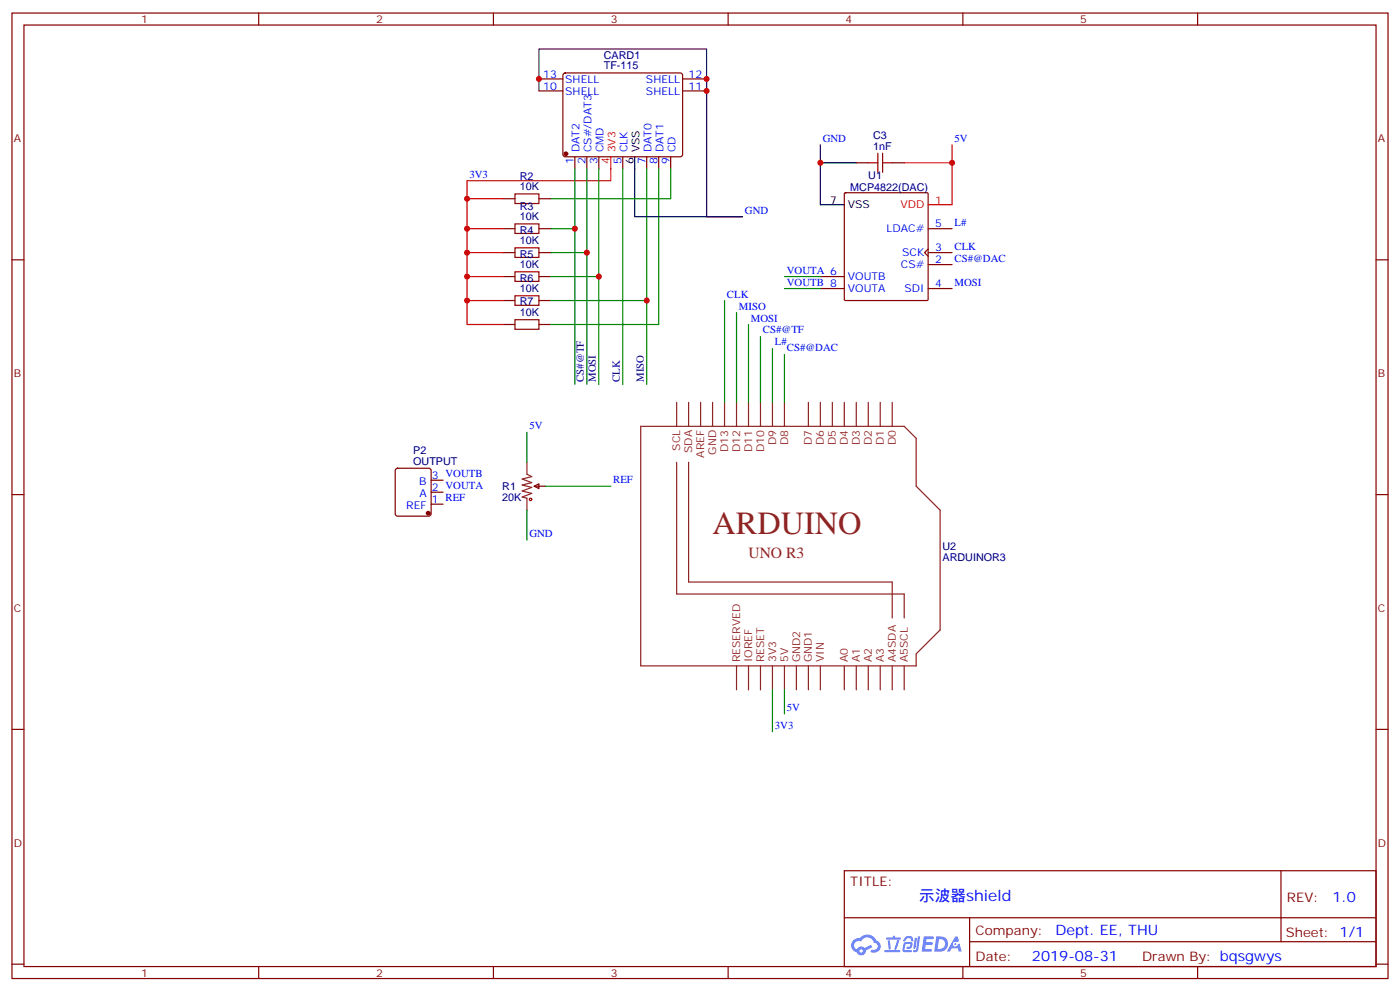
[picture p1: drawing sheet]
<svg xmlns="http://www.w3.org/2000/svg" width="412mm" height="292mm" viewBox="0 0 412 292" stroke-linecap="round" stroke-linejoin="round" font-family="sans-serif">
<g fill="none" stroke="#870000" stroke-width=".35">
<path d="M3.5 3.8h405.4v284.4h-405.4zM7.1 7.4h398.2v277.3h-398.2zM76.2 3.8v3.6M145.3 3.8v3.6M214.5 3.8v3.6M283.6 3.8v3.6M352.8 3.8v3.6M3.5 76.5h3.6M405.3 76.5h3.6M3.5 145.7h3.6M405.3 145.7h3.6M3.5 214.8h3.6"/>
<path d="M405.3 214.8h3.6M248.7 256.4h156.6v28.3h-156.6zM377.3 256.5v20.8M248.7 270.3h156.5M285.6 277.3h119.6M285.6 270.3v14.1M3.5 284h3.6M76.2 284.7v3.5M145.3 284.7v3.5M214.5 284.7v3.5M283.6 284.7v3.5M352.8 284.7v3.5"/>
<path d="M405.3 284h3.6"/>
</g>
<g fill="#5487ff">
<path d="M272.1 275.8h2.6l.3 .2-.1 .5-2 .1-.1 .9h1.6l.4 .4-.4 .4h-1.7l-.2 1.2h1.8l.3 .4-.2 .3-2.9 .1z"/>
<path d="M281.4 275.8h.7l.4 1.3-.7 .4a.74 .74 0 0 0-1.1 .3 .74 .74 0 0 0 .5 1 .74 .74 0 0 0 .9-.7l.5-.2 .7 2.3h-.9l-.2-.9h-1.9l-.5 .9h-.9z"/>
<path d="M269.5 276.2h.6l-.4 2.9a.31 .31 0 0 1-.3 .3 .31 .31 0 0 1-.3-.3z"/>
<path d="M270.4 275.7h.6l-.5 4a.89 .89 0 0 1-.7 .7 .89 .89 0 0 1-.9-.3l1-.5z"/>
<path d="M266.8 275.9l.6-.2 1.2 .1 .5 1.3-.6 .1-.4-.9-1 .1a.95 .95 0 0 1-1 .8l-.1-.2z"/>
<path d="M266.4 277.6l1.8-.2a1.04 1.04 0 0 1 .6 1.1 1.04 1.04 0 0 1-.8 .9h-.7a.29 .29 0 0 1-.3-.3 .29 .29 0 0 1 .3-.3h.7l.2-.8-1.4 .1-.4 1.7h1.9a.29 .29 0 0 1 .3 .4 .29 .29 0 0 1-.3 .2h-2l-.4-.3 .2-2.1z"/>
<path d="M260.5 279.8h4.4a.3 .3 0 0 1 .3 .3 .3 .3 0 0 1-.3 .3h-4.3z"/>
<path d="M264.3 276.9h.6l-.5 1.7a1.02 1.02 0 0 1-.7 1.1l-.2-.3z"/>
<path d="M261.5 277h.6l.3 2.3-.3 .3-.3-.2z"/>
<path d="M261.1 276.1h1.9l.2-.5h.5l-.1 .5h1.5a.29 .29 0 0 1 .3 .3 .29 .29 0 0 1-.3 .3h-3.9z"/>
<path d="M275.8 275.8l-.6 4.5h1.4a2.27 2.27 0 0 0 2.7-2.3 2.27 2.27 0 0 0-2.7-2.2zM276.6 276.6a1.5 1.5 0 0 1 1.8 1.5 1.5 1.5 0 0 1-1.9 1.4h-.3z"/>
<path d="M251.4 276.9a2.09 2.09 0 0 0 1 3.6 1.37 1.37 0 0 0 1.5 .8 1.37 1.37 0 0 0 1.1-1.4l2-.9-.5-.7-1.8 .9a1.4 1.4 0 0 0-2.3 .4 1.32 1.32 0 0 1-.6-1.8 1.32 1.32 0 0 1 1.9-.5 2.02 2.02 0 0 1 2-1.2 2.02 2.02 0 0 1 1.8 1.6 1.09 1.09 0 0 1 1.1 1.3 1.09 1.09 0 0 1-1.6 .7 .41 .41 0 0 0-.5 .4 .41 .41 0 0 0 .4 .4 1.89 1.89 0 0 0 2.4-1.1 1.89 1.89 0 0 0-1.2-2.4 2.98 2.98 0 0 0-5-.7l-1 .2zM253.2 280.1a.52 .52 0 0 1 1 0 .52 .52 0 0 1-1 0z"/>
<circle cx="281.4" cy="278" r=".28"/>
</g>
<g fill="none" stroke="#8c2424" stroke-width=".35">
<path d="M199.3 118.5v7.1M202.8 118.5v7.1M206.4 118.5v7.1M209.9 118.5v7.1M213.4 118.5v7.1M217 118.5v7.1M220.5 118.5v7.1M224 118.5v7.1M227.5 118.5v7.1M231.1 118.5v7.1M238.1 118.5v7.1M241.7 118.5v7.1"/>
<path d="M245.2 118.5v7.1M248.7 118.5v7.1M252.2 118.5v7.1M255.8 118.5v7.1M259.3 118.5v7.1M262.8 118.5v7.1M155.2 136.1v3.6l1.4 .7-2.8 .7 2.8 1-2.8 .7 2.8 .7-2.8 1.1 2.8 .7-2.8 1.1 1.4 .3v3.5M188.7 125.6h77.6l3.6 3.5v14.1l7 7v35.3l-7 7.1v3.5h-81.2zM199.3 136.1v38.8h67v7.1M202.8 136.1v35.3h60v10.6M217 196.1v7.1M220.5 196.1v7.1"/>
<path d="M224 196.1v7.1M227.5 196.1v7.1M231.1 196.1v7.1M234.6 196.1v7.1M238.1 196.1v7.1M241.7 196.1v7.1M248.7 196.1v7.1M252.2 196.1v7.1M255.8 196.1v7.1M259.3 196.1v7.1M262.8 196.1v7.1M266.3 196.1v7.1"/>
</g>
<g fill="none" stroke="#870000" stroke-width=".35">
<path d="M158.7 26.8h7.1M158.7 23.2h7.1M166 21.7l.5-.2h33.9l.5 .2 .2 .5-.1 23.5-.6 .5-34.2-.1-.4-.6v-23.3zM201.1 26.8h7M201.1 23.2h7M148.2 58.5h3.5M158.7 58.5h3.6M169.3 46.2v3.5M172.9 46.2v3.5M176.4 46.2v3.5M183.4 46.2v3.5M190.5 46.2v3.5"/>
<path d="M194 46.2v3.5M197.6 46.2v3.5M248.8 56.9l.3-.1h23.9l.4 .1v31.3l-.2 .3h-24.1l-.3-.2zM252.2 47.9h3.6M262.8 47.9h3.5M148.2 74.4h3.5M148.2 67.3h3.5M158.7 74.4h3.6M158.7 67.3h3.6M273.4 73.3l-1.1 1.1 1.1 1.1M273.4 77.9h7.1M273.4 74.4h7.1"/>
<path d="M273.4 67.3h7.1M148.2 81.5h3.5M148.2 88.5h3.5M148.2 95.6h3.5M158.7 81.5h3.6M158.7 88.5h3.6M158.7 95.6h3.6M241.7 85h7M241.7 81.5h7M273.4 85h7.1M116.7 138.1l.4-.2h9.2l.5 .2 .2 .5v12.7l-.2 .5-.5 .2h-9.2l-.5-.2-.2-.5v-12.7zM127 148.5h3.5"/>
<path d="M127 145h3.5M127 141.4h3.5M157.3 143.2l1.4-.7v1.4zM157.3 143.2h3.2"/>
</g>
<g fill="#870000" stroke="#870000" stroke-width=".35">
<circle cx="166.7" cy="45.3" r=".53"/>
<circle cx="126.1" cy="151.1" r=".53"/>
</g>
<path d="M137.6 58.5h10.6M179.9 46.2v7h-42.3v42.4h10.6M266.3 47.9h14.2M280.5 42.7v17.6h-7.1M137.6 67.3h10.6M137.6 74.4h10.6M137.6 81.5h10.6M137.6 88.5h10.6" fill="none" stroke="#f00" stroke-width=".35"/>
<path d="M208.1 23.2v40.6h10.6h-31.7v-17.6M241.7 42.7v17.6h7M241.7 47.9h10.5" fill="none" stroke="#000" stroke-width=".35"/>
<g fill="none" stroke="#a10000" stroke-width=".35">
<path d="M151.7 57.1h7v2.8h-7zM255.8 47.9h2.8M258.6 45.1v5.7M260 45.1v5.7M260 47.9h2.8M151.7 65.9h7v2.9h-7zM151.7 73h7v2.8h-7zM151.7 80h7v2.9h-7zM151.7 87.1h7v2.8h-7zM151.7 94.2h7v2.8h-7z"/>
<circle cx="156.3" cy="147.1" r=".35"/>
</g>
<g fill="none" stroke="#008700" stroke-width=".35">
<path d="M169.3 49.7v63.5M172.9 49.7v63.5M176.4 49.7v63.5M183.4 49.7v63.5M190.5 49.7v63.5M194 49.7v45.9h-31.7M197.6 49.7v8.8h-35.3M162.3 74.4h10.6M162.3 67.3h7M162.3 88.5h28.2M162.3 81.5h14.1M213.4 88.5v30"/>
<path d="M217 92v26.5M220.5 95.6v22.9M224 99.1v19.4M231.1 81.5h10.6M231.1 85h10.6M227.5 102.6v15.9M231.1 104.4v14.1M155.2 127.3v8.8M155.2 150.2v8.9M160.5 143.2h19.4M227.5 203.2v12.3M231.1 203.2v7"/>
</g>
<path d="M208.1 23.2v-8.8h-49.4v12.4" fill="none" stroke="#333" stroke-width=".35"/>
<g fill="#c00">
<circle cx="241.7" cy="47.9" r=".88"/>
<circle cx="280.5" cy="47.9" r=".88"/>
<circle cx="169.3" cy="67.3" r=".88"/>
<circle cx="172.9" cy="74.4" r=".88"/>
<circle cx="176.4" cy="81.5" r=".88"/>
<circle cx="190.5" cy="88.5" r=".88"/>
<circle cx="137.6" cy="88.5" r=".88"/>
<circle cx="137.6" cy="81.5" r=".88"/>
<circle cx="137.6" cy="74.4" r=".88"/>
<circle cx="137.6" cy="67.3" r=".88"/>
<circle cx="158.8" cy="23.2" r=".88"/>
<circle cx="208.1" cy="23.2" r=".88"/>
<circle cx="208.1" cy="26.8" r=".88"/>
<circle cx="137.6" cy="58.5" r=".88"/>
</g>
<text font-size="9.5" fill="#8d2323" x="209.9" y="157.3">ARDUINO</text>
<text font-size="4.6" fill="#8d2323" x="220.5" y="164.4">UNO R3</text>
<text font-size="4.6" fill="#00f" x="270.8" y="265.5">示波器shield</text>
<g font-size="4.2" fill="#00f">
<text x="392.5" y="265.7">1.0</text>
<text x="310.9" y="275.3">Dept. EE, THU</text>
<text x="304" y="283.1">2019-08-31</text>
</g>
<g font-size="3.9" fill="#800">
<text x="250.5" y="261">TITLE:</text>
<text x="379.1" y="265.7">REV:</text>
<text x="287.4" y="275.2">Company:</text>
<text x="378.7" y="275.8">Sheet: 1/1</text>
<text x="287.4" y="282.9">Date:</text>
<text x="336.4" y="283">Drawn By: bqsgwys</text>
</g>
<g font-size="3.2" fill="#800">
<text x="41.6" y="6.8">1</text>
<text x="110.8" y="6.8">2</text>
<text x="179.9" y="6.8">3</text>
<text x="249.1" y="6.8">4</text>
<text x="318.2" y="6.8">5</text>
<text x="4.1" y="41.9">A</text>
<text x="405.9" y="41.9">A</text>
<text x="4.1" y="111.1">B</text>
<text x="405.9" y="111.1">B</text>
<text x="4.1" y="180.2">C</text>
<text x="405.9" y="180.2">C</text>
<text x="4.1" y="249.4">D</text>
<text x="405.9" y="249.4">D</text>
<text x="41.6" y="287.7">1</text>
<text x="110.8" y="287.7">2</text>
<text x="179.9" y="287.7">3</text>
<text x="249.1" y="287.7">4</text>
<text x="318.2" y="287.7">5</text>
</g>
<g font-size="3.2" fill="#000080">
<text x="177.9" y="17.3">CARD1</text>
<text x="177.9" y="20.4">TF-115</text>
<text x="257.2" y="40.9">C3</text>
<text x="257.2" y="44.1">1nF</text>
<text x="153.1" y="52.9">R2</text>
<text x="255.8" y="52.7">U1</text>
<text x="153.1" y="56.1">10K</text>
<text x="250.5" y="56.2">MCP4822(DAC)</text>
<text x="153.1" y="64.9">10K</text>
<text x="153.1" y="61.7">R3</text>
<text x="153.1" y="71.9">10K</text>
<text x="153.1" y="68.8">R4</text>
<text x="153.1" y="75.9">R5</text>
<text x="153.1" y="79">10K</text>
<text x="153.1" y="82.9">R6</text>
<text x="153.1" y="86">10K</text>
<text x="153.1" y="90">R7</text>
<text x="153.1" y="93.1">10K</text>
<text x="172" y="112.5" transform="rotate(-90 172 112.5)">CS#@TF</text>
<text x="175.5" y="112.5" transform="rotate(-90 175.5 112.5)">MOSI</text>
<text x="182.6" y="112.5" transform="rotate(-90 182.6 112.5)">CLK</text>
<text x="189.6" y="112.5" transform="rotate(-90 189.6 112.5)">MISO</text>
<text x="121.7" y="136.8">OUTPUT</text>
<text x="121.7" y="133.7">P2</text>
<text x="148" y="147.5">20K</text>
<text x="148" y="144.3">R1</text>
<text x="277.6" y="162">U2</text>
<text x="277.6" y="165.2">ARDUINOR3</text>
</g>
<g font-size="3.2" fill="#00f">
<text x="160" y="22.9">13</text>
<text x="202.8" y="22.9">12</text>
<text x="160" y="26.4">10</text>
<text x="166.5" y="27.8">SHELL</text>
<text x="166.5" y="24.3">SHELL</text>
<text x="190.3" y="27.8">SHELL</text>
<text x="190.3" y="24.3">SHELL</text>
<text x="202.8" y="26.4">11</text>
<text x="242.4" y="41.8">GND</text>
<text x="281.2" y="41.8">5V</text>
<text x="170.7" y="44.9" transform="rotate(-90 170.7 44.9)">DAT2</text>
<text x="174.3" y="44.9" transform="rotate(-90 174.3 44.9)">CS#/DAT3</text>
<text x="177.8" y="44.9" transform="rotate(-90 177.8 44.9)">CMD</text>
<text x="184.9" y="44.9" transform="rotate(-90 184.9 44.9)">CLK</text>
<text x="191.9" y="44.9" transform="rotate(-90 191.9 44.9)">DAT0</text>
<text x="195.4" y="44.9" transform="rotate(-90 195.4 44.9)">DAT1</text>
<text x="199" y="44.9" transform="rotate(-90 199 44.9)">CD</text>
<text x="138.3" y="52.4">3V3</text>
<text x="169" y="48.4" transform="rotate(-90 169 48.4)">1</text>
<text x="172.5" y="48.4" transform="rotate(-90 172.5 48.4)">2</text>
<text x="176" y="48.4" transform="rotate(-90 176 48.4)">3</text>
<text x="183.1" y="48.4" transform="rotate(-90 183.1 48.4)">5</text>
<text x="190.1" y="48.4" transform="rotate(-90 190.1 48.4)">7</text>
<text x="193.7" y="48.4" transform="rotate(-90 193.7 48.4)">8</text>
<text x="197.2" y="48.4" transform="rotate(-90 197.2 48.4)">9</text>
<text x="219.4" y="62.9">GND</text>
<text x="261.2" y="68.4">LDAC#</text>
<text x="275.5" y="67">5</text>
<text x="281.2" y="66.5">L#</text>
<text x="265.8" y="75.5">SCK</text>
<text x="275.5" y="77.6">2</text>
<text x="275.5" y="74">3</text>
<text x="281.2" y="73.5">CLK</text>
<text x="281.2" y="77">CS#@DAC</text>
<text x="231.8" y="80.6">VOUTA 6</text>
<text x="249.8" y="82.5">VOUTB</text>
<text x="265.4" y="79">CS#</text>
<text x="214.1" y="87.6">CLK</text>
<text x="231.8" y="84.1">VOUTB 8</text>
<text x="249.8" y="86">VOUTA</text>
<text x="266.4" y="86">SDI</text>
<text x="275.5" y="84.6">4</text>
<text x="281.2" y="84.1">MOSI</text>
<text x="217.7" y="91.2">MISO</text>
<text x="221.2" y="94.7">MOSI</text>
<text x="224.7" y="98.2">CS#@TF</text>
<text x="228.2" y="101.7">L#</text>
<text x="231.8" y="103.5">CS#@DAC</text>
<text x="155.9" y="126.4">5V</text>
<text x="123.5" y="142.8">B</text>
<text x="127.2" y="141.1">3 VOUTB</text>
<text x="180.6" y="142.3">REF</text>
<text x="119.7" y="149.9">REF</text>
<text x="123.5" y="146.4">A</text>
<text x="127.2" y="148.1">1 REF</text>
<text x="127.2" y="144.6">2 VOUTA</text>
<text x="155.9" y="158.2">GND</text>
<text x="231.8" y="209.3">5V</text>
<text x="228.2" y="214.6">3V3</text>
</g>
<g font-size="3.2" fill="#f00">
<text x="181.3" y="44.9" transform="rotate(-90 181.3 44.9)">3V3</text>
<text x="179.6" y="48.4" transform="rotate(-90 179.6 48.4)">4</text>
<text x="275.5" y="59.9">1</text>
<text x="265.3" y="61.3">VDD</text>
</g>
<g font-size="3.2">
<text x="188.4" y="44.9" transform="rotate(-90 188.4 44.9)">VSS</text>
<text x="186.6" y="48.4" transform="rotate(-90 186.6 48.4)">6</text>
<text x="244.6" y="59.9">7</text>
<text x="249.8" y="61.3">VSS</text>
</g>
<g font-size="3.2" fill="#8d2323">
<text x="228.6" y="131.1" transform="rotate(-90 228.6 131.1)">D9</text>
<text x="232.1" y="131.1" transform="rotate(-90 232.1 131.1)">D8</text>
<text x="239.2" y="131.1" transform="rotate(-90 239.2 131.1)">D7</text>
<text x="242.7" y="131.1" transform="rotate(-90 242.7 131.1)">D6</text>
<text x="246.2" y="131.1" transform="rotate(-90 246.2 131.1)">D5</text>
<text x="249.8" y="131.1" transform="rotate(-90 249.8 131.1)">D4</text>
<text x="253.3" y="131.1" transform="rotate(-90 253.3 131.1)">D3</text>
<text x="256.8" y="131.1" transform="rotate(-90 256.8 131.1)">D2</text>
<text x="260.3" y="131.1" transform="rotate(-90 260.3 131.1)">D1</text>
<text x="263.9" y="131.1" transform="rotate(-90 263.9 131.1)">D0</text>
<text x="200.4" y="132.8" transform="rotate(-90 200.4 132.8)">SCL</text>
<text x="203.9" y="133.4" transform="rotate(-90 203.9 133.4)">SDA</text>
<text x="207.4" y="134.8" transform="rotate(-90 207.4 134.8)">AREF</text>
<text x="211" y="133.9" transform="rotate(-90 211 133.9)">GND</text>
<text x="214.5" y="133.1" transform="rotate(-90 214.5 133.1)">D13</text>
<text x="218" y="133.1" transform="rotate(-90 218 133.1)">D12</text>
<text x="221.5" y="133.1" transform="rotate(-90 221.5 133.1)">D11</text>
<text x="225.1" y="133.1" transform="rotate(-90 225.1 133.1)">D10</text>
<text x="218" y="195.1" transform="rotate(-90 218 195.1)">RESERVED</text>
<text x="221.5" y="195.1" transform="rotate(-90 221.5 195.1)">IOREF</text>
<text x="225.1" y="195.1" transform="rotate(-90 225.1 195.1)">RESET</text>
<text x="228.6" y="195.1" transform="rotate(-90 228.6 195.1)">3V3</text>
<text x="232.1" y="195.1" transform="rotate(-90 232.1 195.1)">5V</text>
<text x="235.7" y="195.1" transform="rotate(-90 235.7 195.1)">GND2</text>
<text x="239.2" y="195.1" transform="rotate(-90 239.2 195.1)">GND1</text>
<text x="242.7" y="195.1" transform="rotate(-90 242.7 195.1)">VIN</text>
<text x="249.8" y="195.1" transform="rotate(-90 249.8 195.1)">A0</text>
<text x="253.3" y="195.1" transform="rotate(-90 253.3 195.1)">A1</text>
<text x="256.8" y="195.1" transform="rotate(-90 256.8 195.1)">A2</text>
<text x="260.3" y="195.1" transform="rotate(-90 260.3 195.1)">A3</text>
<text x="263.9" y="195.1" transform="rotate(-90 263.9 195.1)">A4SDA</text>
<text x="267.4" y="195.1" transform="rotate(-90 267.4 195.1)">A5SCL</text>
</g>
</svg>
